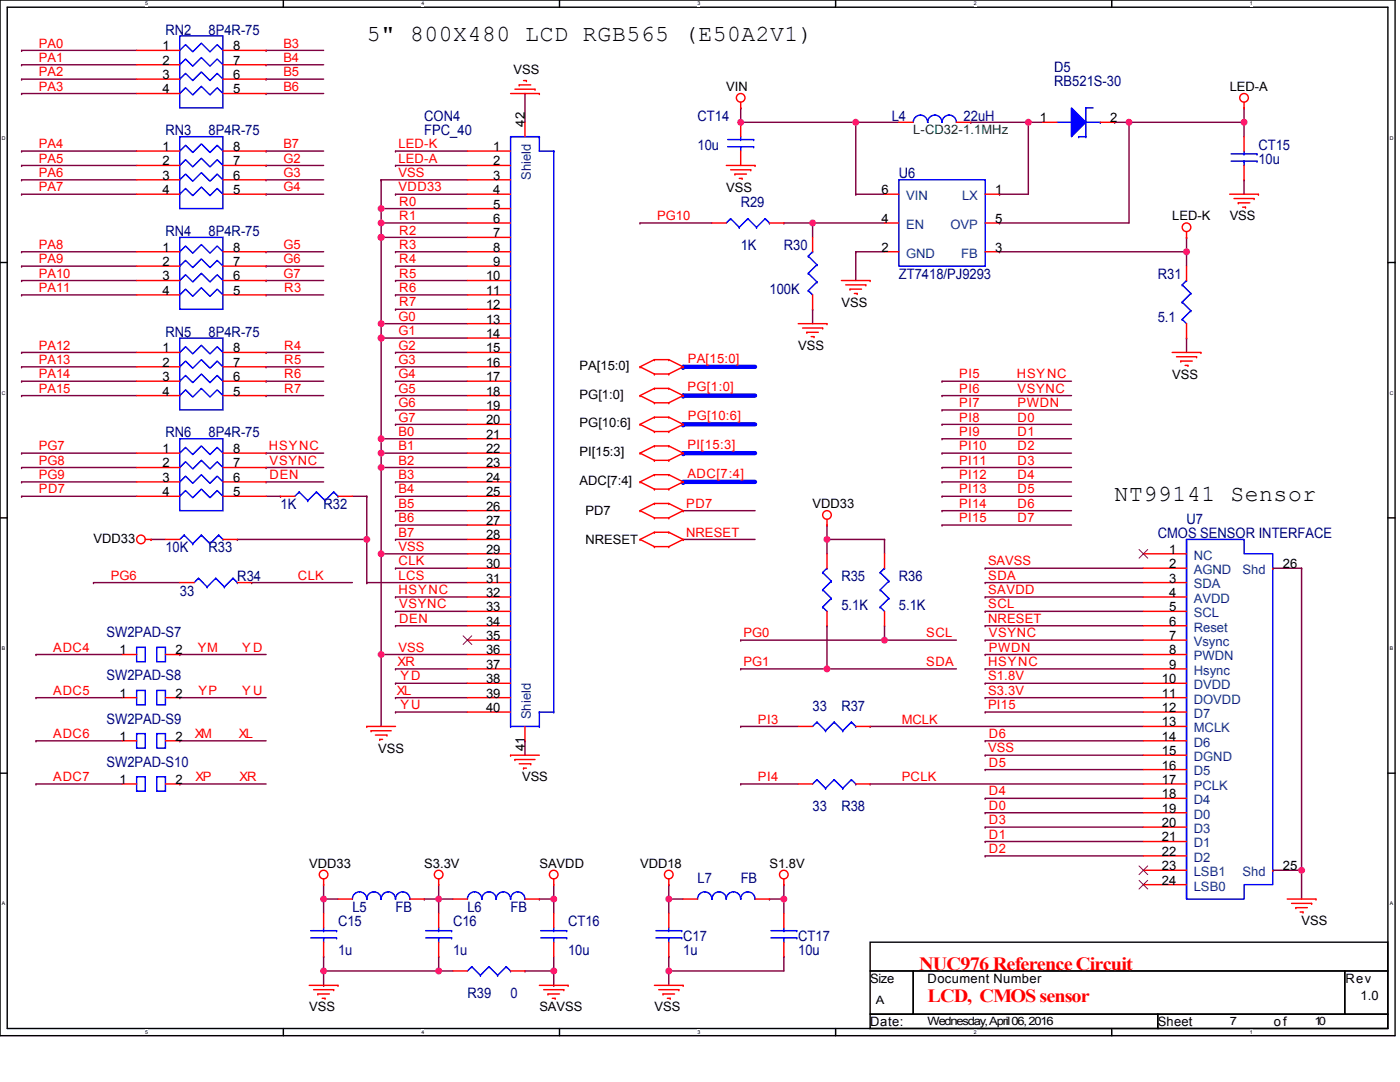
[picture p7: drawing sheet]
<svg xmlns="http://www.w3.org/2000/svg" width="279mm" height="216mm" viewBox="0 0 279 216" stroke-linecap="round" stroke-linejoin="round" font-family="sans-serif">
<path d="M0 0h278.4v206.7h-278.4zM1.4 1.4h275.6v203.8h-275.6z" fill="none" stroke="#000" stroke-width=".29"/>
<g fill="#fff">
<path d="M29 .2h.6v1.1h-.6z"/>
<path d="M29 205.4h.6v1.1h-.6z"/>
</g>
<path d="M56.5 0v1.4M56.5 205.2v1.5" fill="none" stroke="#000" stroke-width=".29"/>
<g fill="#fff">
<path d="M84.1 .2h.6v1.1h-.6z"/>
<path d="M84.1 205.4h.6v1.1h-.6z"/>
</g>
<path d="M111.7 0v1.4M111.7 205.2v1.5" fill="none" stroke="#000" stroke-width=".29"/>
<g fill="#fff">
<path d="M139.2 .2h.6v1.1h-.6z"/>
<path d="M139.2 205.4h.6v1.1h-.6z"/>
</g>
<path d="M166.8 0v1.4M166.8 205.2v1.5" fill="none" stroke="#000" stroke-width=".29"/>
<g fill="#fff">
<path d="M194.3 .2h.6v1.1h-.6z"/>
<path d="M194.3 205.4h.6v1.1h-.6z"/>
</g>
<path d="M221.9 0v1.4M221.9 205.2v1.5" fill="none" stroke="#000" stroke-width=".29"/>
<g fill="#fff">
<path d="M249.4 .2h.6v1.1h-.6z"/>
<path d="M249.4 205.4h.6v1.1h-.6z"/>
<path d="M.4 26.9h.7v1.2h-.7z"/>
<path d="M277.3 26.9h.8v1.2h-.8z"/>
<path d="M.4 77.9h.7v1.1h-.7z"/>
<path d="M277.3 77.9h.8v1.1h-.8z"/>
</g>
<path d="M0 52.4h1.4M277 52.4h1.4" fill="none" stroke="#000" stroke-width=".29"/>
<g fill="#fff">
<path d="M.4 128.8h.7v1.2h-.7z"/>
<path d="M277.3 128.8h.7v1.2h-.7z"/>
</g>
<path d="M0 103.3h1.4M277 103.3h1.4" fill="none" stroke="#000" stroke-width=".29"/>
<g fill="#fff">
<path d="M.4 179.7h.7v1.2h-.7z"/>
<path d="M277.3 179.7h.7v1.2h-.7z"/>
</g>
<path d="M0 154.3h1.4M277 154.3h1.4" fill="none" stroke="#000" stroke-width=".29"/>
<g fill="none" stroke="#800040" stroke-width=".29">
<path d="M4.3 12.9h.1M4.3 15.8h.1M4.3 18.7h.1M4.3 10.1h.1M4.3 12.9h23M4.3 15.8h23M4.3 18.7h23M4.3 10.1h23M53.1 15.8h.1M53.1 18.7h.1M53.1 10.1h.1M53.1 12.9h.1"/>
<path d="M53.1 12.9h11.5M53.1 15.8h11.5M53.1 18.7h11.5M53.1 10.1h11.5M104.8 18.7h.1M104.8 18.7v5.7M4.3 30.1h.1M4.3 33h.1M4.3 35.9h.1M4.3 38.8h.1M4.3 30.1h23M4.3 33h23"/>
<path d="M4.3 35.9h23M4.3 38.8h23M53.1 35.9h.1M53.1 38.8h.1M53.1 30.1h.1M53.1 33h.1M53.1 30.1h11.5M53.1 33h11.5M53.1 35.9h11.5M53.1 38.8h11.5M76.1 35.9h.1M76.1 35.9h17.2"/>
<path d="M76.1 35.9v109.1M78.9 30.1h.1M78.9 33h.1M78.9 38.8h.1M78.9 30.1h14.4M78.9 33h14.4M78.9 38.8h14.4M147.8 24.4h.1M147.8 21.5h.1M147.8 24.4h31.6M147.8 21.5v2.9M170.8 38.8h.1"/>
<path d="M170.8 24.4h.1M170.8 38.8h5.7M170.8 24.4v14.4M193.7 24.4h.1M193.7 24.4h14.4M199.5 38.8h.1M205.2 24.4h.1M205.2 24.4v14.4h-5.7M222.4 24.4h.1M222.4 24.4h25.9M225.3 24.4h.1M225.3 24.4v20.1h-25.8"/>
<path d="M248.3 21.5h.1M248.3 24.4h.1M248.3 35.9h.1M248.3 21.5v5.8M248.3 35.9v2.9M4.3 50.2h.1M4.3 53.1h.1M4.3 56h.1M4.3 58.8h.1M4.3 50.2h23M4.3 53.1h23M4.3 56h23"/>
<path d="M4.3 58.8h23M53.1 56h.1M53.1 53.1h.1M53.1 50.2h.1M53.1 58.8h.1M53.1 50.2h11.5M53.1 53.1h11.5M53.1 56h11.5M53.1 58.8h11.5M76.1 41.6h.1M76.1 44.5h.1M76.1 47.4h.1"/>
<path d="M76.1 44.5h17.2M76.1 41.6h17.2M76.1 47.4h17.2M78.9 50.2h.1M78.9 53.1h.1M78.9 56h.1M78.9 58.8h.1M78.9 50.2h14.4M78.9 53.1h14.4M78.9 56h14.4M78.9 58.8h14.4M127.7 44.5h.1"/>
<path d="M127.7 44.5h14.4M156.4 44.5h.1M156.4 44.5h20.1M162.2 44.5h.1M162.2 44.5v2.9M170.8 50.2h.1M170.8 50.2h5.7M170.8 50.2v5.8M199.5 44.5h.1M199.5 50.2h.1M199.5 50.2h37.3M236.8 50.2h.1"/>
<path d="M236.8 47.4h.1M236.8 47.4v5.7M4.3 70.3h.1M4.3 73.2h.1M4.3 76.1h.1M4.3 78.9h.1M4.3 70.3h23M4.3 73.2h23M4.3 76.1h23M4.3 78.9h23M53.1 73.2h.1M53.1 76.1h.1"/>
<path d="M53.1 78.9h.1M53.1 70.3h.1M53.1 70.3h11.5M53.1 73.2h11.5M53.1 76.1h11.5M53.1 78.9h11.5M76.1 64.6h.1M76.1 67.5h.1M76.1 64.6h17.2M76.1 67.5h17.2M78.9 61.7h.1M78.9 70.3h.1"/>
<path d="M78.9 73.2h.1M78.9 76.1h.1M78.9 78.9h.1M78.9 61.7h14.4M78.9 70.3h14.4M78.9 73.2h14.4M78.9 76.1h14.4M78.9 78.9h14.4M162.2 61.7h.1M162.2 61.7v2.9M236.8 67.5h.1M236.8 67.5v2.8"/>
<path d="M4.3 90.4h.1M4.3 96.2h.1M4.3 93.3h.1M4.3 96.2h23M4.3 90.4h23M4.3 93.3h23M53.1 96.2h.1M53.1 90.4h.1M53.1 93.3h.1M53.1 96.2h11.5M53.1 90.4h11.5M53.1 93.3h11.5"/>
<path d="M76.1 87.5h.1M76.1 90.4h.1M76.1 93.3h.1M76.1 87.5h17.2M76.1 90.4h17.2M76.1 93.3h17.2M78.9 81.8h.1M78.9 84.7h.1M78.9 96.2h.1M78.9 99h.1M78.9 81.8h14.4M78.9 84.7h14.4"/>
<path d="M78.9 96.2h14.4M78.9 99h14.4M18.7 116.2h.1M18.7 116.2h17.2M50.2 116.2h.1M50.2 116.2h20.1M73.2 116.2h.1M73.2 116.2h20.1M76.1 110.5h.1M76.1 110.5h17.2M78.9 101.9h.1M78.9 104.8h.1"/>
<path d="M78.9 107.6h.1M78.9 113.4h.1M78.9 119.1h.1M78.9 101.9h14.4M78.9 104.8h14.4M78.9 107.6h14.4M78.9 113.4h14.4M78.9 119.1h14.4M165 104.8h.1M165 107.6h.1M165 107.6h11.5M165 104.8v5.7"/>
<path d="M176.5 107.6h.1M176.5 107.6v2.9M196.6 116.2h.1M196.6 113.4h.1M196.6 119.1h.1M196.6 113.4h31.6M196.6 116.2h31.6M196.6 119.1h31.6M254 113.4h.1M254 113.4h5.8M259.8 113.4h.1M259.8 113.4v66"/>
<path d="M7.2 130.6h.1M7.2 139.2h.1M7.2 130.6h17.2M7.2 139.2h17.2M35.9 130.6h.1M35.9 139.2h.1M35.9 130.6h17.2M35.9 139.2h17.2M76.1 130.6h.1M76.1 130.6h17.2M78.9 122h.1M78.9 124.9h.1"/>
<path d="M78.9 133.5h.1M78.9 136.3h.1M78.9 139.2h.1M78.9 122h14.4M78.9 124.9h14.4M78.9 133.5h14.4M78.9 136.3h14.4M78.9 139.2h14.4M147.8 133.5h.1M147.8 127.7h.1M147.8 133.5h43.1M147.8 127.7h43.1"/>
<path d="M165 133.5h.1M165 124.9h.1M165 124.9v8.6M176.5 127.7h.1M176.5 124.9h.1M176.5 124.9v2.8M196.6 122h.1M196.6 124.9h.1M196.6 136.3h.1M196.6 133.5h.1M196.6 127.7h.1M196.6 139.2h.1"/>
<path d="M196.6 130.6h.1M196.6 122h31.6M196.6 124.9h31.6M196.6 130.6h31.6M196.6 133.5h31.6M196.6 136.3h31.6M196.6 139.2h31.6M196.6 127.7h31.6M7.2 147.8h.1M7.2 156.4h.1M7.2 147.8h17.2M7.2 156.4h17.2"/>
<path d="M35.9 147.8h.1M35.9 156.4h.1M35.9 147.8h17.2M35.9 156.4h17.2M78.9 142.1h.1M78.9 142.1h14.4M104.8 147.8h.1M104.8 147.8v2.9M147.8 156.4h.1M147.8 145h.1M147.8 156.4h11.5M147.8 145h11.5"/>
<path d="M173.7 145h.1M173.7 156.4h.1M173.7 156.4h54.5M173.7 145h54.5M196.6 147.8h.1M196.6 159.3h.1M196.6 142.1h.1M196.6 150.7h.1M196.6 153.6h.1M196.6 142.1h31.6M196.6 147.8h31.6M196.6 159.3h31.6"/>
<path d="M196.6 150.7h31.6M196.6 153.6h31.6M64.6 179.4h.1M64.6 179.4h2.9M64.6 176.5v5.8M84.7 179.4h.1M84.7 179.4h5.7M87.5 179.4h.1M87.5 176.5v5.8M107.6 179.4h.1M107.6 179.4h2.9M110.5 179.4h.1"/>
<path d="M110.5 176.5v5.8M133.5 179.4h.1M133.5 176.5h.1M133.5 179.4h2.8M133.5 176.5v5.8M153.6 179.4h.1M153.6 179.4h2.8M156.4 179.4h.1M156.4 176.5h.1M156.4 176.5v5.8M196.6 165h.1M196.6 167.9h.1"/>
<path d="M196.6 162.2h.1M196.6 170.8h.1M196.6 165h31.6M196.6 167.9h31.6M196.6 162.2h31.6M196.6 170.8h31.6M254 173.7h.1M254 173.7h5.8M259.8 173.7h.1M64.6 196.6h.1M64.6 193.7h.1M64.6 190.9h.1"/>
<path d="M64.6 193.7h25.8M64.6 190.9v5.7M87.5 190.9h.1M87.5 193.7h.1M87.5 190.9v2.8M104.8 193.7h.1M104.8 193.7h5.7M110.5 196.6h.1M110.5 193.7h.1M110.5 190.9v5.7M133.5 193.7h.1M133.5 190.9h.1"/>
<path d="M133.5 190.9v5.7M156.4 190.9h.1M156.4 190.9v2.8h-22.9"/>
</g>
<path d="M136.3 90.4h14.4" fill="none" stroke="#00f" stroke-width=".86"/>
<circle cx="136.3" cy="90.4" r=".43" fill="#00f"/>
<path d="M136.3 84.7h14.4" fill="none" stroke="#00f" stroke-width=".86"/>
<circle cx="136.3" cy="84.7" r=".43" fill="#00f"/>
<path d="M136.3 96.2h14.4" fill="none" stroke="#00f" stroke-width=".86"/>
<circle cx="136.3" cy="96.2" r=".43" fill="#00f"/>
<path d="M136.3 73.2h14.4" fill="none" stroke="#00f" stroke-width=".86"/>
<circle cx="136.3" cy="73.2" r=".43" fill="#00f"/>
<path d="M136.3 78.9h14.4" fill="none" stroke="#00f" stroke-width=".86"/>
<circle cx="136.3" cy="78.9" r=".43" fill="#00f"/>
<g fill="none" stroke="#800040" stroke-width=".29">
<path d="M188 76.1h.1M188 78.9h.1M188 76.1h25.8M188 78.9h25.8M4.3 99h.1M4.3 99h23M53.1 99h2.9M56 99h.1M70.3 99h2.9M73.2 99h.1M73.2 99v17.2M188 81.8h.1"/>
<path d="M188 84.7h.1M188 87.5h.1M188 90.4h.1M188 93.3h.1M188 96.2h.1M188 99h.1M188 99h25.8M188 81.8h25.8M188 84.7h25.8M188 87.5h25.8M188 90.4h25.8M188 93.3h25.8"/>
<path d="M188 96.2h25.8M30.1 107.6h.1M30.1 107.6h2.9M47.4 107.6h.1M47.4 107.6h25.8M73.2 107.6h.1M73.2 116.2h.1M136.3 101.9h.1M136.3 107.6h.1M136.3 107.6h14.4M136.3 101.9h14.4M188 101.9h.1"/>
<path d="M188 104.8h.1M188 101.9h25.8M188 104.8h25.8"/>
</g>
<g fill="none" stroke="#f00" stroke-width=".29">
<path d="M27.3 18.7h8.6M27.3 10.1h8.6M27.3 12.9h8.6M27.3 15.8h8.6M44.5 18.7h8.6M44.5 10.1h8.6M44.5 12.9h8.6M44.5 15.8h8.6M101.9 18.7h5.7M102.8 17.8h4M103.6 16.9h.1M103.6 16.9h2.3"/>
<path d="M104.5 16.1h.6M105.1 16.1h.1M106.8 17.8h.1M107.6 18.7h.1M27.3 38.8h8.6M27.3 33h8.6M27.3 30.1h8.6M27.3 35.9h8.6M44.5 38.8h8.6M44.5 33h8.6M44.5 30.1h8.6M44.5 35.9h8.6"/>
<path d="M145 33h5.7M145.8 33.9h4M146.7 34.7h.1M146.7 34.7h2.3M147.5 35.6h.6M147.8 21.5h.1M147.8 20.4v1.1M147.8 24.4v2.9M147.8 30.1v2.9M148.1 35.6h.1M149.8 33.9h.1M150.7 33h.1"/>
<path d="M176.5 38.8h2.9M179.4 24.4h2.9M190.9 24.4h2.8M196.6 38.8h2.9M245.4 38.8h5.7M246.3 39.6h4M248.3 21.5h.1M248.3 20.4v1.1M248.3 27.3v2.8M248.3 33v2.9M250.3 39.6h.1M251.1 38.8h.1"/>
<path d="M27.3 56h8.6M27.3 50.2h8.6M27.3 53.1h8.6M27.3 58.8h8.6M44.5 56h8.6M44.5 50.2h8.6M44.5 53.1h8.6M44.5 58.8h8.6M142.1 44.5h2.9M153.6 44.5h2.8M162.2 47.4v2.8M162.2 58.8v2.9"/>
<path d="M167.9 56h5.8M168.8 56.8h4M169.6 57.7h.1M169.6 57.7h2.3M170.5 58.6h.6M171.1 58.6h.1M172.8 56.8h.1M173.7 56h.1M176.5 50.2h2.9M176.5 44.5h2.9M196.6 50.2h2.9M196.6 44.5h2.9"/>
<path d="M236.8 47.4h.1M236.8 46.2v1.2M236.8 53.1v2.9M247.1 40.5h.1M247.1 40.5h2.3M248 41.3h.6M248.6 41.3h.1M27.3 70.3h8.6M27.3 73.2h8.6M27.3 76.1h8.6M27.3 78.9h8.6M44.5 70.3h8.6"/>
<path d="M44.5 73.2h8.6M44.5 76.1h8.6M44.5 78.9h8.6M127.7 73.2h.1M127.7 78.9h.1M127.7 73.2l2.9 1.4M127.7 78.9l2.9 1.5M130.6 71.8h.1M130.6 74.6h.1M130.6 77.5h.1M130.6 71.8l-2.9 1.4M130.6 71.8h2.9"/>
<path d="M130.6 74.6h2.9M130.6 77.5l-2.9 1.4M130.6 77.5h2.9M133.5 71.8h.1M133.5 74.6h.1M133.5 77.5h.1M133.5 71.8l2.8 1.4M133.5 77.5l2.8 1.4M136.3 73.2h.1M136.3 78.9h.1M136.3 73.2l-2.8 1.4M136.3 78.9l-2.8 1.5"/>
<path d="M159.3 64.6h5.7M160.2 65.4h4M161 66.3h.1M161 66.3h2.3M161.9 67.2h.6M162.5 67.2h.1M164.2 65.4h.1M165 64.6h.1M233.9 70.3h5.8M234.8 71.2h4M235.6 72h.1M235.6 72h2.3"/>
<path d="M236.5 72.9h.6M236.8 64.6v2.9M237.1 72.9h.1M238.8 71.2h.1M239.7 70.3h.1M27.3 99h8.6M27.3 90.4h8.6M27.3 93.3h8.6M27.3 96.2h8.6M44.5 99h8.6M44.5 90.4h8.6M44.5 93.3h8.6"/>
<path d="M44.5 96.2h8.6M56 99h2.8M67.5 99h2.8M127.7 84.7h.1M127.7 90.4h.1M127.7 96.2h.1M127.7 84.7l2.9 1.4M127.7 90.4l2.9 1.5M127.7 96.2l2.9 1.4M130.6 80.4h.1M130.6 83.2h.1M130.6 86.1h.1"/>
<path d="M130.6 89h.1M130.6 91.9h.1M130.6 94.7h.1M130.6 97.6h.1M130.6 80.4h2.9M130.6 83.2l-2.9 1.5M130.6 83.2h2.9M130.6 86.1h2.9M130.6 89l-2.9 1.4M130.6 89h2.9M130.6 91.9h2.9M130.6 94.7l-2.9 1.5"/>
<path d="M130.6 94.7h2.9M130.6 97.6h2.9M133.5 80.4h.1M133.5 83.2h.1M133.5 86.1h.1M133.5 89h.1M133.5 91.9h.1M133.5 94.7h.1M133.5 97.6h.1M133.5 83.2l2.8 1.5M133.5 89l2.8 1.4M133.5 94.7l2.8 1.5"/>
<path d="M136.3 84.7h.1M136.3 90.4h.1M136.3 96.2h.1M136.3 84.7l-2.8 1.4M136.3 90.4l-2.8 1.5M136.3 96.2l-2.8 1.4M29 107.6h1.1M30.1 107.6h.1M33 107.6h2.9M35.9 116.2h2.9M44.5 107.6h2.9M47.4 116.2h2.8"/>
<path d="M127.7 101.9h.1M127.7 107.6h.1M127.7 101.9l2.9 1.4M127.7 107.6l2.9 1.5M130.6 100.5h.1M130.6 103.3h.1M130.6 106.2h.1M130.6 109.1h.1M130.6 100.5l-2.9 1.4M130.6 100.5h2.9M130.6 103.3h2.9M130.6 106.2l-2.9 1.4"/>
<path d="M130.6 106.2h2.9M130.6 109.1h2.9M133.5 100.5h.1M133.5 103.3h.1M133.5 106.2h.1M133.5 109.1h.1M133.5 100.5l2.8 1.4M133.5 106.2l2.8 1.4M136.3 101.9h.1M136.3 107.6h.1M136.3 101.9l-2.8 1.4M136.3 107.6l-2.8 1.5"/>
<path d="M165 104.8h.1M165 103.6v1.2M165 110.5v2.9M176.5 110.5v2.9M228.2 110.5h8.6M228.2 113.4h8.6M228.2 116.2h8.6M228.2 119.1h8.6M254 113.4h.1M24.4 130.6h2.9M24.4 139.2h2.9M33 130.6h2.9"/>
<path d="M33 139.2h2.9M165 122v2.9M176.5 122v2.9M228.2 130.6h8.6M228.2 122h8.6M228.2 124.9h8.6M228.2 127.7h8.6M228.2 133.5h8.6M228.2 136.3h8.6M228.2 139.2h8.6M24.4 147.8h2.9M33 147.8h2.9"/>
<path d="M73.2 145h.1M73.2 145h5.7M74.1 145.8h.1M74.1 145.8h4M74.9 146.7h2.3M75.8 147.5h.1M75.8 147.5h.6M77.2 146.7h.1M101.9 150.7h.1M101.9 150.7h5.7M102.8 151.6h.1M102.8 151.6h4"/>
<path d="M103.6 152.4h2.3M104.5 153.3h.1M104.5 153.3h.6M105.9 152.4h.1M159.3 156.4h2.9M170.8 156.4h2.9M228.2 150.7h8.6M228.2 145h8.6M228.2 142.1h8.6M228.2 147.8h8.6M228.2 153.6h8.6M228.2 156.4h8.6"/>
<path d="M228.2 159.3h8.6M64.6 176.5h.1M64.6 175.4v1.1M67.5 179.4h2.8M81.8 179.4h2.9M87.5 176.5h.1M87.5 175.4v1.1M90.4 179.4h2.9M104.8 179.4h2.8M110.5 176.5h.1M110.5 175.4v1.1M133.5 176.5h.1"/>
<path d="M133.5 175.4v1.1M136.3 179.4h2.9M150.7 179.4h2.9M156.4 176.5h.1M156.4 175.4v1.1M228.2 162.2h8.6M228.2 165h8.6M228.2 167.9h8.6M228.2 170.8h8.6M228.2 173.7h8.6M228.2 176.5h8.6M254 173.7h.1"/>
<path d="M256.9 179.4h5.7M262.6 179.4h.1M61.7 196.6h5.8M62.6 197.5h4M63.4 198.3h.1M63.4 198.3h2.3M64.3 199.2h.6M64.9 199.2h.1M66.6 197.5h.1M67.5 196.6h.1M87.5 182.3v2.8M87.5 188v2.9"/>
<path d="M90.4 193.7h2.9M101.9 193.7h2.9M107.6 196.6h5.8M108.5 197.5h4M109.4 198.3h.1M109.4 198.3h2.3M110.2 199.2h.6M110.5 182.3v2.8M110.5 188v2.9M110.8 199.2h.1M112.5 197.5h.1M113.4 196.6h.1"/>
<path d="M130.6 196.6h5.7M131.5 197.5h4M132.3 198.3h.1M132.3 198.3h2.3M133.2 199.2h.6M133.5 182.3v2.8M133.5 188v2.9M133.8 199.2h.1M135.5 197.5h.1M136.3 196.6h.1M257.8 180.3h4M258.6 181.1h.1"/>
<path d="M258.6 181.1h2.3M259.5 182h.5M260 182h.1M261.8 180.3h.1"/>
<circle cx="147.8" cy="19.5" r=".86"/>
<circle cx="248.3" cy="19.5" r=".86"/>
<circle cx="236.8" cy="45.4" r=".86"/>
<circle cx="28.1" cy="107.6" r=".86"/>
<circle cx="165" cy="102.8" r=".86"/>
<circle cx="64.6" cy="174.5" r=".86"/>
<circle cx="87.5" cy="174.5" r=".86"/>
<circle cx="110.5" cy="174.5" r=".86"/>
<circle cx="133.5" cy="174.5" r=".86"/>
<circle cx="156.4" cy="174.5" r=".86"/>
</g>
<path d="M173.7 188h103.3v5.7h-103.3zM173.7 193.7h8.6v8.7h-8.6zM182.3 193.7h86.1v8.7h-86.1zM268.4 193.7h8.6v8.7h-8.6zM173.7 202.4h57.4v2.8h-57.4zM231.1 202.4h45.9v2.8h-45.9z" fill="none" stroke="#000" stroke-width=".29"/>
<g fill="none" stroke="#00f" stroke-width=".29">
<path d="M35.9 7.2h8.6v14.3h-8.6zM35.9 10.1l1.1-1.2 1.5 1.4 1.7-1.7 1.7 1.7 1.4-1.4 1.2 1.2M35.9 12.9l1.1-1.1 1.5 1.4 1.7-1.7 1.7 1.7 1.4-1.4 1.2 1.1M35.9 15.8l1.1-1.2 1.5 1.5 1.7-1.7 1.7 1.7 1.4-1.5 1.2 1.2M35.9 18.7l1.1-1.2 1.5 1.4 1.7-1.7 1.7 1.7 1.4-1.4 1.2 1.2M35.9 27.3h8.6v14.3h-8.6zM35.9 30.1l1.1-1.1 1.5 1.4 1.7-1.7 1.7 1.7 1.4-1.4 1.2 1.1M35.9 33l1.1-1.1 1.5 1.4 1.7-1.7 1.7 1.7 1.4-1.4 1.2 1.1M35.9 35.9l1.1-1.2 1.5 1.5 1.7-1.8 1.7 1.8 1.4-1.5 1.2 1.2M35.9 38.8l1.1-1.2 1.5 1.4 1.7-1.7 1.7 1.7 1.4-1.4 1.2 1.2M145.2 29.3h5.2M145.2 27.8h5.2"/>
<path d="M147.8 27.8h.1M147.8 29.3h.1M147.8 27.3v.5M147.8 29.3v.8M150.4 29.3h.1M150.4 27.8h.1M179.4 35.9h17.2v17.2h-17.2zM182.3 24.4a1.43 1.43 0 0 1 1.4-1.4 1.43 1.43 0 0 1 1.4 1.4 1.43 1.43 0 0 1 1.5-1.4 1.43 1.43 0 0 1 1.4 1.4 1.43 1.43 0 0 1 1.5-1.4h-.1a1.43 1.43 0 0 1 1.5 1.4M245.7 32.2h5.2M245.7 30.7h5.2M248.3 30.7h.1M248.3 32.2h.1"/>
<path d="M248.3 30.1v.6M248.3 32.2v.8M250.9 32.2h.1M250.9 30.7h.1M35.9 47.4h8.6v14.3h-8.6zM35.9 50.2l1.1-1.1 1.5 1.4 1.7-1.7 1.7 1.7 1.4-1.4 1.2 1.1M35.9 53.1l1.1-1.1 1.5 1.4 1.7-1.7 1.7 1.7 1.4-1.4 1.2 1.1M35.9 56l1.1-1.2 1.5 1.5 1.7-1.8 1.7 1.8 1.4-1.5 1.2 1.2M35.9 58.8l1.1-1.1 1.5 1.4 1.7-1.7 1.7 1.7 1.4-1.4 1.2 1.1M145.8 43.6h.1M145.8 43.6l-.8 .9M145.8 43.6l1.7 1.8"/>
<path d="M147.5 45.4h.1M149.3 43.6h.1M149.3 43.6l-1.8 1.8M149.3 43.6l1.7 1.8M151 45.4h.1M152.7 43.6h.1M152.7 43.6l-1.7 1.8M152.7 43.6l.9 .9M153.6 44.5h.1M161.3 58h.1M161.3 54.5h.1M161.3 51.1h.1"/>
<path d="M161.3 58l.9 .8M161.3 54.5l1.7 1.8M161.3 51.1l1.7 1.7M162.2 50.2h.1M162.2 50.2l-.9 .9M163 56.3h.1M163 52.8h.1M163 56.3l-1.7 1.7M163 52.8l-1.7 1.7M235.9 56.8h.1M235.9 56.8l1.8 1.8M236.8 56h.1"/>
<path d="M236.8 56l-.9 .8M237.7 58.6h.1M237.7 58.6l-1.8 1.7M35.9 67.5h8.6v14.3h-8.6zM35.9 70.3l1.1-1.1 1.5 1.4 1.7-1.7 1.7 1.7 1.4-1.4 1.2 1.1M35.9 73.2l1.1-1.2 1.5 1.5 1.7-1.7 1.7 1.7 1.4-1.5 1.2 1.2M35.9 76.1l1.1-1.2 1.5 1.5 1.7-1.8 1.7 1.8 1.4-1.5 1.2 1.2M35.9 78.9l1.1-1.1 1.5 1.4 1.7-1.7 1.7 1.7 1.4-1.4 1.2 1.1M235.9 63.7h.1M235.9 60.3h.1M235.9 63.7l.9 .9M235.9 60.3l1.8 1.7"/>
<path d="M237.7 62h.1M237.7 62l-1.8 1.7M35.9 87.5h8.6v14.4h-8.6zM35.9 90.4l1.1-1.1 1.5 1.4 1.7-1.7 1.7 1.7 1.4-1.4 1.2 1.1M35.9 93.3l1.1-1.2 1.5 1.5 1.7-1.7 1.7 1.7 1.4-1.5 1.2 1.2M35.9 96.2l1.1-1.2 1.5 1.4 1.7-1.7 1.7 1.7 1.4-1.4 1.2 1.2M35.9 99l1.1-1.1 1.5 1.4 1.7-1.7 1.7 1.7 1.4-1.4 1.2 1.1M59.7 98.2h.1M59.7 98.2l-.9 .8M59.7 98.2l1.7 1.7M61.4 99.9h.1M63.2 98.2h.1"/>
<path d="M63.2 98.2l-1.8 1.7M63.2 98.2l1.7 1.7M64.9 99.9h.1M66.6 98.2h.1M66.6 98.2l-1.7 1.7M66.6 98.2l.9 .8M67.5 99h.1M36.7 106.8h.1M36.7 106.8l-.8 .8M36.7 106.8l1.8 1.7M38.5 108.5h.1M39.6 115.4h.1"/>
<path d="M39.6 115.4l-.8 .8M39.6 115.4l1.7 1.7M40.2 106.8h.1M40.2 106.8l-1.7 1.7M40.2 106.8l1.7 1.7M41.3 117.1h.1M41.9 108.5h.1M43.1 115.4h.1M43.1 115.4l-1.8 1.7M43.1 115.4l1.7 1.7M43.6 106.8h.1M43.6 106.8l-1.7 1.7"/>
<path d="M43.6 106.8l.9 .8M44.5 107.6h.1M44.8 117.1h.1M46.5 115.4h.1M46.5 115.4l-1.7 1.7M46.5 115.4l.9 .8M47.4 116.2h.1M164.2 117.7h.1M164.2 114.2h.1M164.2 117.7l1.7 1.7M164.2 114.2l1.7 1.8M165 113.4h.1"/>
<path d="M165 113.4l-.8 .8M165.9 119.4h.1M165.9 116h.1M165.9 119.4l-1.7 1.7M165.9 116l-1.7 1.7M175.7 117.7h.1M175.7 114.2h.1M175.7 117.7l1.7 1.7M175.7 114.2l1.7 1.8M176.5 113.4h.1M176.5 113.4l-.8 .8M177.4 119.4h.1"/>
<path d="M177.4 116h.1M177.4 119.4l-1.7 1.7M177.4 116l-1.7 1.7M236.8 107.6h11.5v2.9h5.7v66h-5.7v2.9h-11.5zM236.8 107.6v71.8M27.3 129.2h1.7v2.8h-1.7zM27.3 137.8h1.7v2.8h-1.7zM31.3 129.2h1.7v2.8h-1.7zM31.3 137.8h1.7v2.8h-1.7zM164.2 121.1h.1M164.2 121.1l.8 .9M175.7 121.1h.1"/>
<path d="M175.7 121.1l.8 .9M27.3 146.4h1.7v2.9h-1.7zM31.3 146.4h1.7v2.9h-1.7zM163 155.6h.1M163 155.6l-.8 .8M163 155.6l1.8 1.7M164.8 157.3h.1M166.5 155.6h.1M166.5 155.6l-1.7 1.7M166.5 155.6l1.7 1.7M168.2 157.3h.1M169.9 155.6h.1"/>
<path d="M169.9 155.6l-1.7 1.7M169.9 155.6l.9 .8M170.8 156.4h.1M70.3 179.4a1.43 1.43 0 0 1 1.5-1.4 1.43 1.43 0 0 1 1.4 1.4 1.43 1.43 0 0 1 1.4-1.4 1.43 1.43 0 0 1 1.5 1.4M76.1 179.4a1.43 1.43 0 0 1 1.4-1.4 1.43 1.43 0 0 1 1.4 1.4 1.43 1.43 0 0 1 1.5-1.4 1.43 1.43 0 0 1 1.4 1.4M93.3 179.4a1.43 1.43 0 0 1 1.4-1.4 1.43 1.43 0 0 1 1.5 1.4 1.43 1.43 0 0 1 1.4-1.4 1.43 1.43 0 0 1 1.4 1.4 1.43 1.43 0 0 1 1.5-1.4 1.43 1.43 0 0 1 1.4 1.4 1.43 1.43 0 0 1 1.4-1.4 1.43 1.43 0 0 1 1.5 1.4M139.2 179.4a1.43 1.43 0 0 1 1.5-1.4h-.1a1.43 1.43 0 0 1 1.5 1.4 1.43 1.43 0 0 1 1.4-1.4 1.43 1.43 0 0 1 1.4 1.4h.1a1.43 1.43 0 0 1 1.4-1.4 1.43 1.43 0 0 1 1.4 1.4 1.43 1.43 0 0 1 1.5-1.4 1.43 1.43 0 0 1 1.4 1.4M85 187.1h5.1M85 185.7h5.1M87.5 185.7h.1M87.5 187.1h.1M87.5 185.1v.6"/>
<path d="M87.5 187.1v.9M90.1 187.1h.1M90.1 185.7h.1M94.2 192.9h.1M94.2 192.9l-.9 .8M94.2 192.9l1.7 1.7M95.9 194.6h.1M97.6 192.9h.1M97.6 192.9l-1.7 1.7M97.6 192.9l1.7 1.7M99.3 194.6h.1M101 192.9h.1"/>
<path d="M101 192.9l-1.7 1.7M101 192.9l.9 .8M101.9 193.7h.1M107.9 187.1h5.2M107.9 185.7h5.2M110.5 185.7h.1M110.5 187.1h.1M110.5 185.1v.6M110.5 187.1v.9M113.1 187.1h.1M113.1 185.7h.1M130.9 187.1h5.2"/>
<path d="M130.9 185.7h5.2M133.5 185.7h.1M133.5 187.1h.1M133.5 185.1v.6M133.5 187.1v.9M136.1 187.1h.1M136.1 185.7h.1"/>
</g>
<path d="M227.3 109.6l1.8 1.8M229.1 109.6l-1.8 1.8M227.3 172.8l1.8 1.7M227.3 175.7l1.8 1.7M229.1 172.8l-1.8 1.7M229.1 175.7l-1.8 1.7" fill="none" stroke="#804000" stroke-width=".2"/>
<path d="M213.8 21.5l2.9 2.9-2.9 2.9z" fill="#00f"/>
<g fill="none" stroke="#00f" stroke-width=".29">
<path d="M107.6 27.3h.1M107.6 27.3h-5.7v117.7M107.6 27.3v2.8h2.9M110.5 30.1h.1M110.5 30.1v112M211 24.4h2.8M213.8 21.5l2.9 2.9-2.9 2.9zM213.8 24.4h.1M215.3 27.3h.1M215.3 27.3h1.4M216.7 21.5h.1M216.7 27.3h.1"/>
<path d="M216.7 24.4h2.9M216.7 21.5h1.4M216.7 21.5v5.8M219.6 24.4h.1M27.3 155h1.7v2.9h-1.7zM31.3 155h1.7v2.9h-1.7zM101.9 145h.1M101.9 145h5.7M107.6 142.1h.1M107.6 145h.1M107.6 142.1v2.9M107.6 142.1h2.9"/>
<path d="M110.5 142.1h.1M163 144.1h.1M163 144.1l-.8 .9M163 144.1l1.8 1.7M164.8 145.8h.1M166.5 144.1h.1M166.5 144.1l-1.7 1.7M166.5 144.1l1.7 1.7M168.2 145.8h.1M169.9 144.1h.1M169.9 144.1l-1.7 1.7M169.9 144.1l.9 .9"/>
<path d="M170.8 145h.1M62 187.1h5.2M62 185.7h5.2M64.6 185.7h.1M64.6 187.1h.1M64.6 185.1v.6M64.6 187.1v.9M67.2 187.1h.1M67.2 185.7h.1M153.8 187.1h5.2M153.8 185.7h5.2M156.4 185.7h.1"/>
<path d="M156.4 187.1h.1M156.4 185.1v.6M156.4 187.1v.9M159 187.1h.1M159 185.7h.1"/>
</g>
<g fill="none" stroke="#f00" stroke-width=".29">
<path d="M93.3 30.1h8.6M93.3 33h8.6M93.3 35.9h8.6M93.3 38.8h8.6M104.8 24.4v2.9M208.1 24.4h2.9M219.6 24.4h2.8M93.3 41.6h8.6M93.3 44.5h8.6M93.3 47.4h8.6M93.3 50.2h8.6M93.3 53.1h8.6"/>
<path d="M93.3 56h8.6M93.3 58.8h8.6M93.3 61.7h8.6M93.3 64.6h8.6M93.3 67.5h8.6M93.3 70.3h8.6M93.3 73.2h8.6M93.3 76.1h8.6M93.3 78.9h8.6M93.3 81.8h8.6M93.3 84.7h8.6M93.3 87.5h8.6"/>
<path d="M93.3 90.4h8.6M93.3 93.3h8.6M93.3 96.2h8.6M93.3 99h8.6M93.3 101.9h8.6M93.3 104.8h8.6M93.3 107.6h8.6M93.3 110.5h8.6M93.3 113.4h8.6M93.3 116.2h8.6M93.3 119.1h8.6M93.3 122h8.6"/>
<path d="M93.3 124.9h8.6M93.3 127.7h8.6M93.3 130.6h8.6M93.3 133.5h8.6M93.3 136.3h8.6M93.3 139.2h8.6M24.4 156.4h2.9M33 156.4h2.9M93.3 142.1h8.6M104.8 145v2.8M159.3 145h2.9M170.8 145h2.9"/>
<path d="M64.6 182.3v2.8M64.6 188v2.9M156.4 182.3v2.8M156.4 188v2.9"/>
</g>
<path d="M92.4 126.9l1.8 1.7M94.2 126.9l-1.8 1.7" fill="none" stroke="#804000" stroke-width=".2"/>
<circle cx="248.3" cy="24.4" r=".57" fill="#f0f"/>
<circle cx="248.3" cy="24.4" r=".57" fill="none" stroke="#f0f" stroke-width=".29"/>
<circle cx="225.3" cy="24.4" r=".57" fill="#f0f"/>
<circle cx="225.3" cy="24.4" r=".57" fill="none" stroke="#f0f" stroke-width=".29"/>
<circle cx="205.2" cy="24.4" r=".57" fill="#f0f"/>
<circle cx="205.2" cy="24.4" r=".57" fill="none" stroke="#f0f" stroke-width=".29"/>
<circle cx="170.8" cy="24.4" r=".57" fill="#f0f"/>
<circle cx="170.8" cy="24.4" r=".57" fill="none" stroke="#f0f" stroke-width=".29"/>
<circle cx="147.8" cy="24.4" r=".57" fill="#f0f"/>
<circle cx="147.8" cy="24.4" r=".57" fill="none" stroke="#f0f" stroke-width=".29"/>
<circle cx="76.1" cy="47.4" r=".57" fill="#f0f"/>
<circle cx="76.1" cy="47.4" r=".57" fill="none" stroke="#f0f" stroke-width=".29"/>
<circle cx="76.1" cy="47.4" r=".57" fill="#f0f"/>
<circle cx="76.1" cy="47.4" r=".57" fill="none" stroke="#f0f" stroke-width=".29"/>
<circle cx="76.1" cy="44.5" r=".57" fill="#f0f"/>
<circle cx="76.1" cy="44.5" r=".57" fill="none" stroke="#f0f" stroke-width=".29"/>
<circle cx="76.1" cy="67.5" r=".57" fill="#f0f"/>
<circle cx="76.1" cy="67.5" r=".57" fill="none" stroke="#f0f" stroke-width=".29"/>
<circle cx="76.1" cy="64.6" r=".57" fill="#f0f"/>
<circle cx="76.1" cy="64.6" r=".57" fill="none" stroke="#f0f" stroke-width=".29"/>
<circle cx="76.1" cy="90.4" r=".57" fill="#f0f"/>
<circle cx="76.1" cy="90.4" r=".57" fill="none" stroke="#f0f" stroke-width=".29"/>
<circle cx="76.1" cy="87.5" r=".57" fill="#f0f"/>
<circle cx="76.1" cy="87.5" r=".57" fill="none" stroke="#f0f" stroke-width=".29"/>
<circle cx="76.1" cy="110.5" r=".57" fill="#f0f"/>
<circle cx="76.1" cy="110.5" r=".57" fill="none" stroke="#f0f" stroke-width=".29"/>
<circle cx="76.1" cy="93.3" r=".57" fill="#f0f"/>
<circle cx="76.1" cy="93.3" r=".57" fill="none" stroke="#f0f" stroke-width=".29"/>
<circle cx="76.1" cy="130.6" r=".57" fill="#f0f"/>
<circle cx="76.1" cy="130.6" r=".57" fill="none" stroke="#f0f" stroke-width=".29"/>
<circle cx="236.8" cy="50.2" r=".57" fill="#f0f"/>
<circle cx="236.8" cy="50.2" r=".57" fill="none" stroke="#f0f" stroke-width=".29"/>
<circle cx="76.1" cy="67.5" r=".57" fill="#f0f"/>
<circle cx="76.1" cy="67.5" r=".57" fill="none" stroke="#f0f" stroke-width=".29"/>
<circle cx="76.1" cy="41.6" r=".57" fill="#f0f"/>
<circle cx="76.1" cy="41.6" r=".57" fill="none" stroke="#f0f" stroke-width=".29"/>
<circle cx="162.2" cy="44.5" r=".57" fill="#f0f"/>
<circle cx="162.2" cy="44.5" r=".57" fill="none" stroke="#f0f" stroke-width=".29"/>
<circle cx="259.8" cy="173.6" r=".57" fill="#f0f"/>
<circle cx="259.8" cy="173.6" r=".57" fill="none" stroke="#f0f" stroke-width=".29"/>
<circle cx="165" cy="133.5" r=".57" fill="#f0f"/>
<circle cx="165" cy="133.5" r=".57" fill="none" stroke="#f0f" stroke-width=".29"/>
<circle cx="176.5" cy="127.7" r=".57" fill="#f0f"/>
<circle cx="176.5" cy="127.7" r=".57" fill="none" stroke="#f0f" stroke-width=".29"/>
<circle cx="165" cy="107.6" r=".57" fill="#f0f"/>
<circle cx="165" cy="107.6" r=".57" fill="none" stroke="#f0f" stroke-width=".29"/>
<circle cx="133.5" cy="193.7" r=".57" fill="#f0f"/>
<circle cx="133.5" cy="193.7" r=".57" fill="none" stroke="#f0f" stroke-width=".29"/>
<circle cx="156.4" cy="179.4" r=".57" fill="#f0f"/>
<circle cx="156.4" cy="179.4" r=".57" fill="none" stroke="#f0f" stroke-width=".29"/>
<circle cx="133.5" cy="179.4" r=".57" fill="#f0f"/>
<circle cx="133.5" cy="179.4" r=".57" fill="none" stroke="#f0f" stroke-width=".29"/>
<circle cx="87.5" cy="179.4" r=".57" fill="#f0f"/>
<circle cx="87.5" cy="179.4" r=".57" fill="none" stroke="#f0f" stroke-width=".29"/>
<circle cx="64.6" cy="179.4" r=".57" fill="#f0f"/>
<circle cx="64.6" cy="179.4" r=".57" fill="none" stroke="#f0f" stroke-width=".29"/>
<circle cx="87.5" cy="193.7" r=".57" fill="#f0f"/>
<circle cx="87.5" cy="193.7" r=".57" fill="none" stroke="#f0f" stroke-width=".29"/>
<circle cx="64.6" cy="193.7" r=".57" fill="#f0f"/>
<circle cx="64.6" cy="193.7" r=".57" fill="none" stroke="#f0f" stroke-width=".29"/>
<circle cx="110.5" cy="179.4" r=".57" fill="#f0f"/>
<circle cx="110.5" cy="179.4" r=".57" fill="none" stroke="#f0f" stroke-width=".29"/>
<circle cx="110.5" cy="193.7" r=".57" fill="#f0f"/>
<circle cx="110.5" cy="193.7" r=".57" fill="none" stroke="#f0f" stroke-width=".29"/>
<circle cx="73.2" cy="107.6" r=".57" fill="#f0f"/>
<circle cx="73.2" cy="107.6" r=".57" fill="none" stroke="#f0f" stroke-width=".29"/>
<g font-size="4.6">
<text x="73.2" y="8.1">5&quot; 800X480 LCD RGB565 (E50A2V1)</text>
<text x="222.4" y="100">NT99141 Sensor</text>
</g>
<g font-size="3.7" fill="#f00">
<text x="183.4" y="193.6">NUC976 Reference Circuit</text>
<text x="185.1" y="199.9">LCD, CMOS sensor</text>
</g>
<g font-size="2.9" fill="#000080">
<text x="33" y="6.9">RN2</text>
<text x="41.6" y="6.9">8P4R-75</text>
<text x="210.4" y="14.4">D5</text>
<text x="210.4" y="17.2">RB521S-30</text>
<text x="33" y="27">RN3</text>
<text x="41.6" y="27">8P4R-75</text>
<text x="84.7" y="24.1">CON4</text>
<text x="84.7" y="27">FPC_40</text>
<text x="139.2" y="24.1">CT14</text>
<text x="139.2" y="29.9">10u</text>
<text x="178" y="24.1">L4</text>
<text x="192.3" y="24.1">22uH</text>
<text x="251.1" y="29.9">CT15</text>
<text x="179.4" y="35.6">U6</text>
<text x="251.1" y="32.7">10u</text>
<text x="147.8" y="41.4">R29</text>
<text x="33" y="47.1">RN4</text>
<text x="41.6" y="47.1">8P4R-75</text>
<text x="147.8" y="50">1K</text>
<text x="156.4" y="50">R30</text>
<text x="153.6" y="58.6">100K</text>
<text x="179.4" y="55.7">ZT7418/PJ9293</text>
<text x="231.1" y="55.7">R31</text>
<text x="231.1" y="64.3">5.1</text>
<text x="33" y="67.2">RN5</text>
<text x="41.6" y="67.2">8P4R-75</text>
<text x="33" y="87.3">RN6</text>
<text x="41.6" y="87.3">8P4R-75</text>
<text x="56" y="101.6">1K</text>
<text x="64.6" y="101.6">R32</text>
<text x="231.1" y="107.4">CMOS SENSOR INTERFACE</text>
<text x="236.8" y="104.5">U7</text>
<text x="33" y="110.2">10K</text>
<text x="41.6" y="110.2">R33</text>
<text x="35.9" y="118.8">33</text>
<text x="47.4" y="116">R34</text>
<text x="167.9" y="116">R35</text>
<text x="179.4" y="116">R36</text>
<text x="167.9" y="121.7">5.1K</text>
<text x="179.4" y="121.7">5.1K</text>
<text x="21.2" y="127.2">SW2PAD-S7</text>
<text x="21.2" y="135.8">SW2PAD-S8</text>
<text x="162.2" y="141.8">33</text>
<text x="167.9" y="141.8">R37</text>
<text x="21.2" y="144.4">SW2PAD-S9</text>
<text x="21.2" y="153">SW2PAD-S10</text>
<text x="162.2" y="161.9">33</text>
<text x="167.9" y="161.9">R38</text>
<text x="139.2" y="176.3">L7</text>
<text x="147.8" y="176.3">FB</text>
<text x="67.5" y="184.9">C15</text>
<text x="70.3" y="182">L5</text>
<text x="78.9" y="182">FB</text>
<text x="90.4" y="184.9">C16</text>
<text x="93.3" y="182">L6</text>
<text x="101.9" y="182">FB</text>
<text x="113.4" y="184.9">CT16</text>
<text x="67.5" y="190.6">1u</text>
<text x="90.4" y="190.6">1u</text>
<text x="113.4" y="190.6">10u</text>
<text x="136.3" y="187.7">C17</text>
<text x="136.3" y="190.6">1u</text>
<text x="159.3" y="187.7">CT17</text>
<text x="159.3" y="190.6">10u</text>
<text x="93.3" y="199.2">R39</text>
<text x="101.9" y="199.2">0</text>
</g>
<g font-size="2.6" fill="#f00">
<text x="7.8" y="9.5">PA0</text>
<text x="56.5" y="9.5">B3</text>
<text x="7.8" y="12.4">PA1</text>
<text x="7.8" y="15.2">PA2</text>
<text x="56.5" y="15.2">B5</text>
<text x="56.5" y="12.4">B4</text>
<text x="7.8" y="18.1">PA3</text>
<text x="56.5" y="18.1">B6</text>
<text x="7.8" y="29.6">PA4</text>
<text x="56.5" y="29.6">B7</text>
<text x="79.5" y="29.6">LED-K</text>
<text x="7.8" y="32.4">PA5</text>
<text x="7.8" y="35.3">PA6</text>
<text x="56.5" y="35.3">G3</text>
<text x="56.5" y="32.4">G2</text>
<text x="79.5" y="32.4">LED-A</text>
<text x="79.5" y="35.3">VSS</text>
<text x="7.8" y="38.2">PA7</text>
<text x="56.5" y="38.2">G4</text>
<text x="79.5" y="38.2">VDD33</text>
<text x="79.6" y="41.1">R0</text>
<text x="79.6" y="43.9">R1</text>
<text x="79.6" y="46.8">R2</text>
<text x="131.2" y="43.9">PG10</text>
<text x="7.8" y="49.7">PA8</text>
<text x="7.8" y="52.5">PA9</text>
<text x="56.5" y="52.5">G6</text>
<text x="56.5" y="49.7">G5</text>
<text x="79.6" y="49.7">R3</text>
<text x="79.6" y="52.5">R4</text>
<text x="7.8" y="55.4">PA10</text>
<text x="7.8" y="58.3">PA11</text>
<text x="56.5" y="55.4">G7</text>
<text x="56.7" y="58.3">R3</text>
<text x="79.6" y="55.4">R5</text>
<text x="79.6" y="58.3">R6</text>
<text x="79.5" y="64">G0</text>
<text x="79.6" y="61.1">R7</text>
<text x="7.8" y="69.8">PA12</text>
<text x="56.7" y="69.8">R4</text>
<text x="79.5" y="69.8">G2</text>
<text x="79.5" y="66.9">G1</text>
<text x="7.8" y="72.6">PA13</text>
<text x="7.8" y="75.5">PA14</text>
<text x="56.7" y="72.6">R5</text>
<text x="56.7" y="75.5">R6</text>
<text x="79.5" y="72.6">G3</text>
<text x="79.5" y="75.5">G4</text>
<text x="137.3" y="72.3">PA[15:0]</text>
<text x="191.4" y="75.5">PI5</text>
<text x="202.9" y="75.5">HSYNC</text>
<text x="7.8" y="78.4">PA15</text>
<text x="56.7" y="78.4">R7</text>
<text x="79.5" y="78.4">G5</text>
<text x="79.5" y="81.2">G6</text>
<text x="137.2" y="78.1">PG[1:0]</text>
<text x="137.3" y="83.8">PG[10:6]</text>
<text x="191.4" y="78.4">PI6</text>
<text x="191.4" y="81.2">PI7</text>
<text x="203.1" y="78.4">VSYNC</text>
<text x="203.1" y="81.2">PWDN</text>
<text x="7.8" y="89.8">PG7</text>
<text x="53.7" y="89.8">HSYNC</text>
<text x="79.5" y="84.1">G7</text>
<text x="79.5" y="87">B0</text>
<text x="79.5" y="89.8">B1</text>
<text x="137.2" y="89.6">PI[15:3]</text>
<text x="191.4" y="84.1">PI8</text>
<text x="191.4" y="87">PI9</text>
<text x="191.4" y="89.8">PI10</text>
<text x="203.1" y="89.8">D2</text>
<text x="203.1" y="84.1">D0</text>
<text x="203.1" y="87">D1</text>
<text x="7.8" y="95.6">PG9</text>
<text x="7.8" y="92.7">PG8</text>
<text x="53.8" y="95.6">DEN</text>
<text x="53.8" y="92.7">VSYNC</text>
<text x="79.5" y="95.6">B3</text>
<text x="79.5" y="92.7">B2</text>
<text x="137.2" y="95.3">ADC[7:4]</text>
<text x="191.4" y="92.7">PI11</text>
<text x="191.4" y="95.6">PI12</text>
<text x="203.1" y="92.7">D3</text>
<text x="203.1" y="95.6">D4</text>
<text x="7.8" y="98.5">PD7</text>
<text x="79.5" y="98.5">B4</text>
<text x="79.5" y="101.3">B5</text>
<text x="136.9" y="101.3">PD7</text>
<text x="191.4" y="98.5">PI13</text>
<text x="191.4" y="101.3">PI14</text>
<text x="203.1" y="98.5">D5</text>
<text x="203.1" y="101.3">D6</text>
<text x="79.5" y="104.2">B6</text>
<text x="79.5" y="107.1">B7</text>
<text x="136.9" y="107.1">NRESET</text>
<text x="191.4" y="104.2">PI15</text>
<text x="203.1" y="104.2">D7</text>
<text x="79.5" y="109.9">VSS</text>
<text x="79.5" y="112.8">CLK</text>
<text x="197.2" y="112.8">SAVSS</text>
<text x="22.1" y="115.7">PG6</text>
<text x="59.4" y="115.7">CLK</text>
<text x="79.5" y="115.7">LCS</text>
<text x="79.5" y="118.5">HSYNC</text>
<text x="197.2" y="115.7">SDA</text>
<text x="197.2" y="118.5">SAVDD</text>
<text x="79.6" y="121.4">VSYNC</text>
<text x="79.6" y="124.3">DEN</text>
<text x="197.2" y="121.4">SCL</text>
<text x="197.2" y="124.3">NRESET</text>
<text x="10.6" y="130">ADC4</text>
<text x="39.5" y="130">YM</text>
<text x="48.4" y="130">YD</text>
<text x="79.5" y="130">VSS</text>
<text x="148.4" y="127.2">PG0</text>
<text x="184.8" y="127.2">SCL</text>
<text x="197.3" y="127.2">VSYNC</text>
<text x="197.3" y="130">PWDN</text>
<text x="79.4" y="132.9">XR</text>
<text x="79.9" y="135.8">YD</text>
<text x="148.4" y="132.9">PG1</text>
<text x="184.8" y="132.9">SDA</text>
<text x="197.2" y="135.8">S1.8V</text>
<text x="197.2" y="132.9">HSYNC</text>
<text x="10.6" y="138.6">ADC5</text>
<text x="39.6" y="138.6">YP</text>
<text x="48.4" y="138.6">YU</text>
<text x="79.2" y="138.6">XL</text>
<text x="79.9" y="141.5">YU</text>
<text x="197.2" y="141.5">PI15</text>
<text x="197.2" y="138.6">S3.3V</text>
<text x="10.6" y="147.3">ADC6</text>
<text x="38.9" y="147.3">XM</text>
<text x="47.6" y="147.3">XL</text>
<text x="151.3" y="144.4">PI3</text>
<text x="180" y="144.4">MCLK</text>
<text x="197.3" y="147.3">D6</text>
<text x="10.6" y="155.9">ADC7</text>
<text x="39" y="155.9">XP</text>
<text x="47.8" y="155.9">XR</text>
<text x="151.3" y="155.9">PI4</text>
<text x="180" y="155.9">PCLK</text>
<text x="197.2" y="150.1">VSS</text>
<text x="197.3" y="153">D5</text>
<text x="197.3" y="161.6">D0</text>
<text x="197.3" y="158.7">D4</text>
<text x="197.3" y="164.5">D3</text>
<text x="197.3" y="167.3">D1</text>
<text x="197.3" y="170.2">D2</text>
</g>
<g font-size="2.6">
<text x="32.4" y="10">1</text>
<text x="46.5" y="10">8</text>
<text x="32.4" y="12.9">2</text>
<text x="32.4" y="15.8">3</text>
<text x="46.5" y="15.8">6</text>
<text x="46.5" y="12.9">7</text>
<text x="102.5" y="14.7">VSS</text>
<text x="32.4" y="18.7">4</text>
<text x="46.5" y="18.7">5</text>
<text x="145" y="18.1">VIN</text>
<text x="245.4" y="18.1">LED-A</text>
<text x="104.8" y="25.3" transform="rotate(-90 104.8 25.3)">42</text>
<text x="207.5" y="24.4">1</text>
<text x="221.6" y="24.4">2</text>
<text x="32.4" y="30.1">1</text>
<text x="32.4" y="33">2</text>
<text x="32.4" y="35.9">3</text>
<text x="46.5" y="35.9">6</text>
<text x="46.5" y="33">7</text>
<text x="46.5" y="30.1">8</text>
<text x="98.4" y="30.1">1</text>
<text x="98.4" y="33">2</text>
<text x="98.4" y="35.9">3</text>
<text x="32.4" y="38.7">4</text>
<text x="46.5" y="38.7">5</text>
<text x="98.4" y="38.7">4</text>
<text x="98.4" y="41.6">5</text>
<text x="145" y="38.2">VSS</text>
<text x="175.9" y="38.7">6</text>
<text x="198.6" y="38.7">1</text>
<text x="98.4" y="44.5">6</text>
<text x="98.4" y="47.4">7</text>
<text x="175.9" y="44.5">4</text>
<text x="198.6" y="44.5">5</text>
<text x="233.9" y="44">LED-K</text>
<text x="245.4" y="44">VSS</text>
<text x="32.4" y="50.2">1</text>
<text x="32.4" y="53.1">2</text>
<text x="46.5" y="53.1">7</text>
<text x="46.5" y="50.2">8</text>
<text x="98.4" y="50.2">8</text>
<text x="98.4" y="53.1">9</text>
<text x="175.9" y="50.2">2</text>
<text x="198.6" y="50.2">3</text>
<text x="32.4" y="56">3</text>
<text x="32.4" y="58.8">4</text>
<text x="46.5" y="58.8">5</text>
<text x="46.5" y="56">6</text>
<text x="97" y="56">10</text>
<text x="97" y="58.8">11</text>
<text x="97" y="61.7">12</text>
<text x="97" y="64.6">13</text>
<text x="167.9" y="61.2">VSS</text>
<text x="32.4" y="70.3">1</text>
<text x="46.5" y="70.3">8</text>
<text x="97" y="67.4">14</text>
<text x="97" y="70.3">15</text>
<text x="159.3" y="69.8">VSS</text>
<text x="32.4" y="73.2">2</text>
<text x="32.4" y="76.1">3</text>
<text x="46.5" y="76.1">6</text>
<text x="46.5" y="73.2">7</text>
<text x="97" y="73.2">16</text>
<text x="97" y="76.1">17</text>
<text x="115.7" y="73.8">PA[15:0]</text>
<text x="233.9" y="75.5">VSS</text>
<text x="32.4" y="78.9">4</text>
<text x="46.5" y="78.9">5</text>
<text x="97" y="78.9">18</text>
<text x="97" y="81.8">19</text>
<text x="115.7" y="79.6">PG[1:0]</text>
<text x="97" y="84.7">20</text>
<text x="97" y="87.5">21</text>
<text x="115.7" y="85.3">PG[10:6]</text>
<text x="32.4" y="90.4">1</text>
<text x="32.4" y="93.3">2</text>
<text x="46.5" y="93.3">7</text>
<text x="46.5" y="90.4">8</text>
<text x="97" y="90.4">22</text>
<text x="97" y="93.3">23</text>
<text x="115.7" y="91">PI[15:3]</text>
<text x="32.4" y="96.2">3</text>
<text x="32.4" y="99">4</text>
<text x="46.5" y="99">5</text>
<text x="46.5" y="96.2">6</text>
<text x="97" y="96.2">24</text>
<text x="97" y="99">25</text>
<text x="97" y="101.9">26</text>
<text x="115.7" y="96.8">ADC[7:4]</text>
<text x="162.2" y="101.4">VDD33</text>
<text x="97" y="104.8">27</text>
<text x="97" y="107.6">28</text>
<text x="116.8" y="102.8">PD7</text>
<text x="18.7" y="108.3">VDD33</text>
<text x="97" y="110.5">29</text>
<text x="97" y="113.4">30</text>
<text x="116.8" y="108.5">NRESET</text>
<text x="233.3" y="110.5">1</text>
<text x="233.3" y="113.4">2</text>
<text x="256" y="113.4">26</text>
<text x="97" y="116.2">31</text>
<text x="97" y="119.1">32</text>
<text x="233.3" y="116.2">3</text>
<text x="233.3" y="119.1">4</text>
<text x="97" y="122">33</text>
<text x="97" y="124.9">34</text>
<text x="233.3" y="122">5</text>
<text x="233.3" y="124.9">6</text>
<text x="23.8" y="130.6">1</text>
<text x="35" y="130.6">2</text>
<text x="97" y="127.7">35</text>
<text x="97" y="130.6">36</text>
<text x="233.3" y="127.7">7</text>
<text x="233.3" y="130.6">8</text>
<text x="97" y="133.5">37</text>
<text x="97" y="136.3">38</text>
<text x="231.9" y="136.3">10</text>
<text x="233.3" y="133.5">9</text>
<text x="23.8" y="139.2">1</text>
<text x="35" y="139.2">2</text>
<text x="97" y="139.2">39</text>
<text x="97" y="142.1">40</text>
<text x="231.9" y="139.2">11</text>
<text x="231.9" y="142.1">12</text>
<text x="23.8" y="147.8">1</text>
<text x="35" y="147.8">2</text>
<text x="104.8" y="149.9" transform="rotate(-90 104.8 149.9)">41</text>
<text x="231.9" y="144.9">13</text>
<text x="231.9" y="147.8">14</text>
<text x="75.5" y="150.2">VSS</text>
<text x="104.2" y="155.9">VSS</text>
<text x="231.9" y="150.7">15</text>
<text x="231.9" y="153.6">16</text>
<text x="23.8" y="156.4">1</text>
<text x="35" y="156.4">2</text>
<text x="231.9" y="156.4">17</text>
<text x="231.9" y="159.3">18</text>
<text x="231.9" y="162.2">19</text>
<text x="231.9" y="165">20</text>
<text x="231.9" y="167.9">21</text>
<text x="61.7" y="173.1">VDD33</text>
<text x="84.7" y="173.1">S3.3V</text>
<text x="107.6" y="173.1">SAVDD</text>
<text x="127.7" y="173.1">VDD18</text>
<text x="153.6" y="173.1">S1.8V</text>
<text x="231.9" y="170.8">22</text>
<text x="231.9" y="173.6">23</text>
<text x="256" y="173.6">25</text>
<text x="231.9" y="176.5">24</text>
<text x="259.8" y="184.6">VSS</text>
<text x="173.7" y="196.1">Size</text>
<text x="185.1" y="196.1">Document Number</text>
<text x="268.5" y="196.1">Rev</text>
<text x="61.7" y="201.8">VSS</text>
<text x="107.6" y="201.8">SAVSS</text>
<text x="130.6" y="201.8">VSS</text>
<text x="271.5" y="199.5">1.0</text>
<text x="173.7" y="204.7">Date:</text>
<text x="231.1" y="204.7">Sheet</text>
<text x="254.2" y="204.7">of</text>
</g>
<text font-size="2.6" fill="#008000" x="182.3" y="26.7">L-CD32-1.1MHz</text>
<g font-size="2.6" fill="#004080">
<text x="106" y="35.9" transform="rotate(-90 106 35.9)">Shield</text>
<text x="180.8" y="39.9">VIN</text>
<text x="192" y="39.9">LX</text>
<text x="180.8" y="45.7">EN</text>
<text x="189.7" y="45.7">OVP</text>
<text x="180.8" y="51.4">GND</text>
<text x="191.9" y="51.4">FB</text>
<text x="238.2" y="111.7">NC</text>
<text x="238.2" y="114.5">AGND</text>
<text x="238.2" y="117.4">SDA</text>
<text x="247.9" y="114.5">Shd</text>
<text x="238.2" y="120.3">AVDD</text>
<text x="238.2" y="123.2">SCL</text>
<text x="238.2" y="126">Reset</text>
<text x="238.2" y="128.9">Vsync</text>
<text x="238.2" y="131.8">PWDN</text>
<text x="238.2" y="134.6">Hsync</text>
<text x="238.2" y="137.5">DVDD</text>
<text x="106" y="143.5" transform="rotate(-90 106 143.5)">Shield</text>
<text x="238.2" y="140.4">DOVDD</text>
<text x="238.2" y="143.2">D7</text>
<text x="238.2" y="146.1">MCLK</text>
<text x="238.2" y="149">D6</text>
<text x="238.2" y="151.9">DGND</text>
<text x="238.2" y="154.7">D5</text>
<text x="238.2" y="157.6">PCLK</text>
<text x="238.2" y="160.5">D4</text>
<text x="238.2" y="163.3">D0</text>
<text x="238.2" y="166.2">D3</text>
<text x="238.2" y="169.1">D1</text>
<text x="238.2" y="172">D2</text>
<text x="238.2" y="174.8">LSB1</text>
<text x="238.2" y="177.7">LSB0</text>
<text x="247.9" y="174.8">Shd</text>
</g>
<g font-size="2.3">
<text x="174.8" y="200.4">A</text>
<text x="185.1" y="204.4">Wednesday, April 06, 2016</text>
<text x="245.4" y="204.4">7</text>
<text x="262.3" y="204.4">10</text>
</g>
<g font-size="1">
<text x="29" y="1.1">5</text>
<text x="84.1" y="1.1">4</text>
<text x="139.2" y="1.1">3</text>
<text x="194.3" y="1.1">2</text>
<text x="249.4" y="1.1">1</text>
<text x=".4" y="27.8">D</text>
<text x="277.3" y="27.8">D</text>
<text x=".4" y="78.8">C</text>
<text x="277.3" y="78.8">C</text>
<text x=".4" y="129.7">B</text>
<text x="277.3" y="129.7">B</text>
<text x=".4" y="180.7">A</text>
<text x="277.3" y="180.7">A</text>
<text x="29" y="206.3">5</text>
<text x="84.1" y="206.3">4</text>
<text x="139.2" y="206.3">3</text>
<text x="194.3" y="206.3">2</text>
<text x="249.4" y="206.3">1</text>
</g>
</svg>
